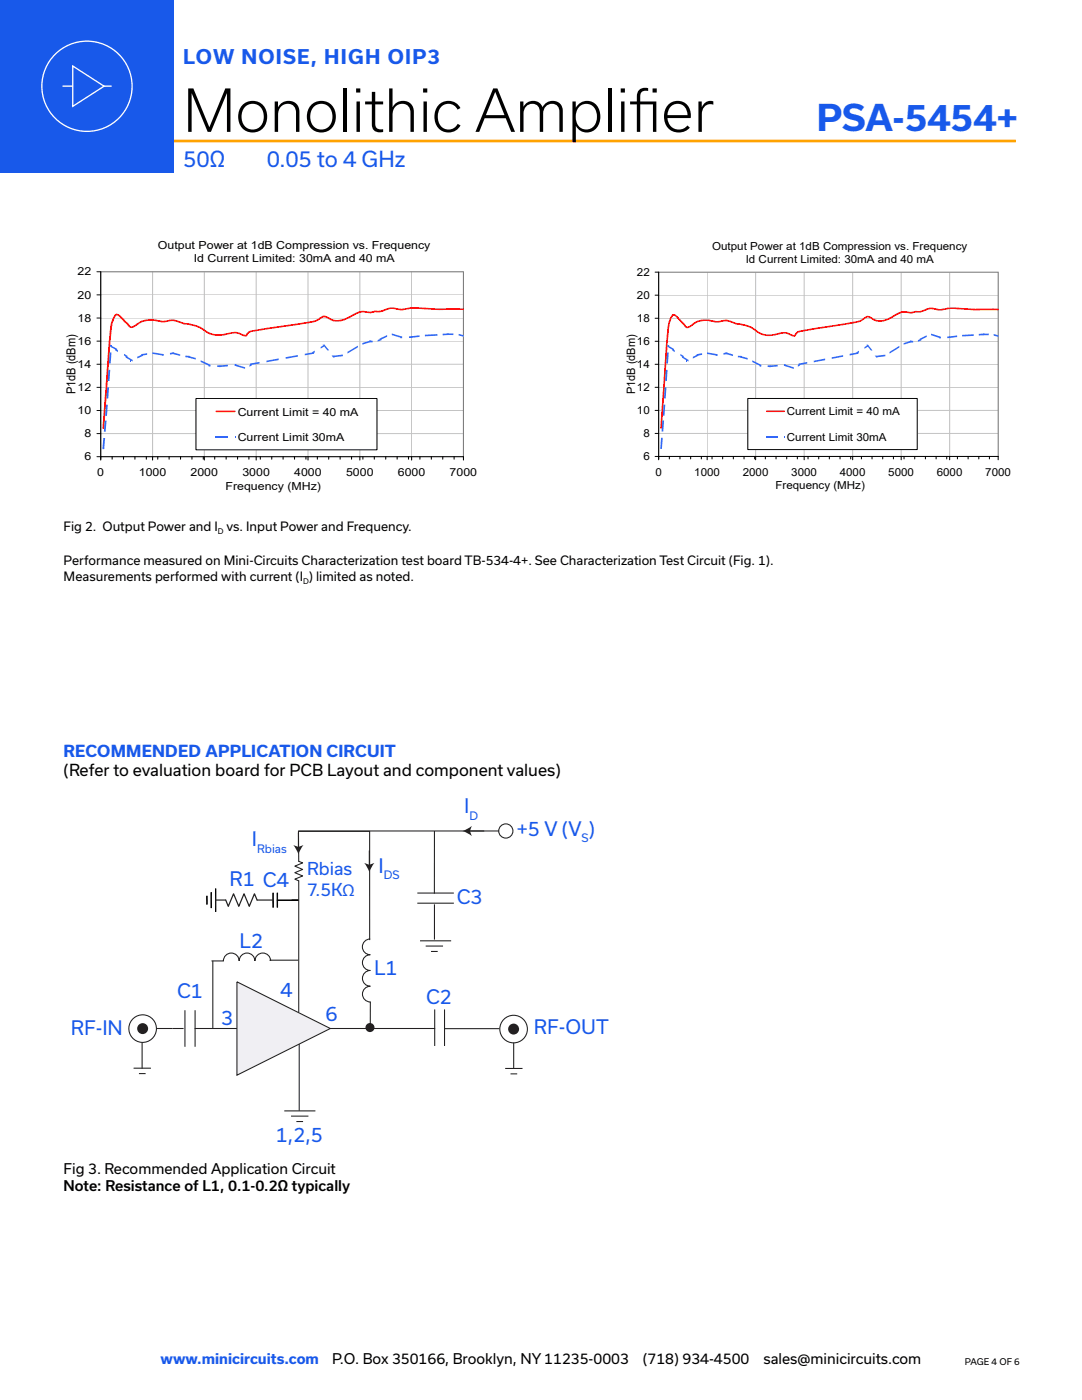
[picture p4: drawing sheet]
<svg xmlns="http://www.w3.org/2000/svg" width="216mm" height="279mm" viewBox="0 0 216 279" stroke-linecap="round" stroke-linejoin="round" font-family="sans-serif">
<path d="M30.3 28.1h172.4" fill="none" stroke="#ffa300" stroke-width=".53"/>
<path d="M0 -.1h34.7v34.6h-34.7z" fill="#1859ea"/>
<g fill="none" stroke="#fff" stroke-width=".26">
<path d="M12.5 17.2h2M14.5 13.2l6.3 4-6.3 4zM20.7 17.2h1.6"/>
<circle cx="17.4" cy="17.2" r="9"/>
</g>
<path d="M20.1 54.2h72.4v36.9h-72.4z" fill="#fff"/>
<g fill="none" stroke="#c0c0c0" stroke-width=".2">
<path d="M20.1 58.8h72.4M20.1 54.2h72.4v36.9M30.4 54.2v36.9M40.8 54.2v36.9M51.1 54.2v36.9M61.5 54.2v36.9M71.8 54.2v36.9M82.1 54.2v36.9M20.1 77.3h72.4M20.1 72.7h72.4M20.1 68.1h72.4M20.1 63.5h72.4"/>
<path d="M20.1 86.5h72.4M20.1 81.9h72.4"/>
</g>
<path d="M20.1 54.2h72.4v36.9h-72.4z" fill="none" stroke="#808080" stroke-width=".2"/>
<g fill="none" stroke="#000" stroke-width=".2">
<path d="M19.3 54.2h.8v37.6M19.3 58.8h.8M19.3 77.3h.8M19.3 72.7h.8M19.3 68.1h.8M19.3 63.5h.8M19.3 91.1h73.2v.7M19.3 86.5h.8M19.3 81.9h.8M22.4 91.1v.5M24.6 91.1v.5M26.9 91.1v.5"/>
<path d="M29.2 91.1v.5M30.4 91.1v.7M31.5 91.1v.5M33.7 91.1v.5M36 91.1v.5M38.3 91.1v.5M40.6 91.1v.5M40.8 91.1v.7M42.8 91.1v.5M45.1 91.1v.5M47.4 91.1v.5M49.7 91.1v.5"/>
<path d="M51.1 91.1v.7M51.9 91.1v.5M54.2 91.1v.5M56.5 91.1v.5M58.8 91.1v.5M61 91.1v.5M61.5 91.1v.7M63.3 91.1v.5M65.6 91.1v.5M67.9 91.1v.5M70.1 91.1v.5M71.8 91.1v.7"/>
<path d="M72.4 91.1v.5M74.7 91.1v.5M77 91.1v.5M79.2 91.1v.5M81.5 91.1v.5M82.1 91.1v.7M83.8 91.1v.5M86.1 91.1v.5M88.3 91.1v.5M90.6 91.1v.5"/>
</g>
<path d="M92.5 61.7h-5.3a24 24 0 0 0-7.4 .1 4.2 4.2 0 0 0-3.7 .3l-1.2 .1a3.9 3.9 0 0 1-2.5 0 13.6 13.6 0 0 0-3.7 1.6 3.7 3.7 0 0 1-3.6-.6 .97 .97 0 0 0-1.3 .4l-.7 .4-.8 .2-12 1.9a2.08 2.08 0 0 0-1.3 .9h-.1a4.1 4.1 0 0 0-3-.5 5.6 5.6 0 0 1-5.9-1.1l-1.3-.5-2.1-.3a4.8 4.8 0 0 0-3.8-.4h-.6a5.5 5.5 0 0 0-5.4 .9l-.4 .2a2.04 2.04 0 0 1-1.4-1l-.2-.3a2.58 2.58 0 0 0-1.6-1.2 4.5 4.5 0 0 0-1.1 2.7l-1.5 20" fill="none" stroke="#f00" stroke-width=".34"/>
<g fill="#3365ff">
<path d="M20.6 87.4h.4l-.2 2.2h-.4z"/>
<path d="M20.9 83.9h.4l-.2 2.3h-.4z"/>
<path d="M21.2 80.8h.3l-.2 2.2h-.3z"/>
<path d="M21.4 77.3h.4l-.2 2.2h-.4z"/>
<path d="M21.6 73.8h.4l-.2 2.2h-.3z"/>
<path d="M21.9 70.3h.3l-.1 2.2h-.4z"/>
<path d="M22 68.8l.3 .1v.2h-.3z"/>
<path d="M22 68.9l1.4 .7v.4l-1.4-.8z"/>
<path d="M23 69.6l.5 .3v.4l-.5-.3z"/>
<path d="M24.7 70.6l.7 .4v.4l-.7-.5z"/>
<path d="M25.1 71l1.4 .8v.4l-1.4-.8z"/>
<path d="M26.1 71.8v.3z"/>
<path d="M27.4 71.2l1.1-.5 .1 .3-1.2 .5z"/>
<path d="M28.2 70.7l1.1-.2 .1 .3-1.2 .2z"/>
<path d="M30.4 70.3l2.3 .4v.3l-2.3-.4z"/>
<path d="M32.3 70.7l.2-.1v.4h-.2z"/>
<path d="M33.9 70.4l.8-.1 .1 .3-.9 .2z"/>
<path d="M34.4 70.3l1.6 .4-.1 .3-1.5-.4z"/>
<path d="M37 71h.9l-.1 .3h-.8z"/>
<path d="M37.5 71l1.6 .4v.4l-1.6-.5z"/>
<path d="M40 71.9l2 .9v.3l-2-.9z"/>
<path d="M41.6 72.8h.3v.3h-.3z"/>
<path d="M43.3 72.9h.8l-.1 .4-.7-.1z"/>
<path d="M43.7 72.9l1.8-.1v.3l-1.8 .2z"/>
<path d="M46.9 72.7h.3v.3h-.3z"/>
<path d="M46.8 72.7l2.1 .6v.3l-2.1-.6z"/>
<path d="M49.8 72.9l.4-.3 .1 .3-.5 .3z"/>
<path d="M49.9 72.6l1.9-.4v.3l-1.9 .4z"/>
<path d="M53.2 72l2.4-.5v.4l-2.4 .4z"/>
<path d="M57 71.3l2.4-.4v.3l-2.4 .4z"/>
<path d="M60.8 70.6l1.9-.3v.3l-1.9 .3z"/>
<path d="M62.3 70.3l.5-.3v.3l-.5 .3z"/>
<path d="M64 69.2l.7-.4v.3l-.7 .5z"/>
<path d="M64.4 68.8h.3l1 1.1h-.4z"/>
<path d="M66.2 70.9l.3 .1 .3 .3h-.4z"/>
<path d="M66.4 71l2-.2v.3l-2 .2z"/>
<path d="M69.3 70.2l2.1-1.2v.3l-2.1 1.3z"/>
<path d="M72.3 68.5l1.7-.6v.4l-1.7 .5z"/>
<path d="M73.7 67.9l.7 .1-.1 .3h-.6z"/>
<path d="M75.4 67.9l.7-.3v.3l-.7 .3z"/>
<path d="M75.7 67.6l1.5-.7 .1 .3-1.5 .7z"/>
<path d="M78.2 66.6l2.1 .6-.1 .3-2-.6z"/>
<path d="M79.9 67.2h.3v.3h-.3z"/>
<path d="M81.6 67.1h.7v.3h-.7z"/>
<path d="M81.9 67.1l1.8-.2v.3l-1.7 .2z"/>
</g>
<path d="M84.8 66.9h2.5" fill="none" stroke="#3365ff" stroke-width=".44"/>
<g fill="#3365ff">
<path d="M88.3 66.6l1.2-.1v.4h-1.2z"/>
<path d="M89.2 66.5l1.3 .1v.3h-1.3z"/>
<path d="M91.5 66.6l1 .3v.3l-1-.3z"/>
</g>
<path d="M39.1 79.5h36.1v10.3h-36.1z" fill="#fff"/>
<path d="M39.1 79.5h36.1v10.3h-36.1z" fill="none" stroke="#000" stroke-width=".2"/>
<path d="M43.2 82.1h3.7" fill="none" stroke="#f00" stroke-width=".34"/>
<path d="M43 87.2h2.5" fill="none" stroke="#3365ff" stroke-width=".32"/>
<path d="M46.9 87.1h.1v.3h-.1z" fill="#3365ff"/>
<path d="M131.4 54.3h67.8v36.8h-67.8z" fill="#fff"/>
<g fill="none" stroke="#c0c0c0" stroke-width=".2">
<path d="M131.4 58.9h67.8M131.4 54.3h67.8v36.8M141.1 54.3v36.8M150.8 54.3v36.8M160.5 54.3v36.8M170.1 54.3v36.8M179.8 54.3v36.8M189.5 54.3v36.8M131.4 77.3h67.8M131.4 72.7h67.8M131.4 68.1h67.8M131.4 63.5h67.8"/>
<path d="M131.4 86.5h67.8M131.4 81.9h67.8"/>
</g>
<path d="M131.4 54.3h67.8v36.8h-67.8z" fill="none" stroke="#808080" stroke-width=".2"/>
<g fill="none" stroke="#000" stroke-width=".2">
<path d="M130.7 54.3h.7v37.5M130.7 58.9h.7M130.7 77.3h.7M130.7 72.7h.7M130.7 68.1h.7M130.7 63.5h.7M130.7 91.1h68.5v.7M130.7 86.5h.7M130.7 81.9h.7M133.6 91.1v.5M135.7 91.1v.5M137.8 91.1v.5"/>
<path d="M139.9 91.1v.5M141.1 91.1v.7M142.1 91.1v.5M144.2 91.1v.5M146.3 91.1v.5M148.5 91.1v.5M150.6 91.1v.5M150.8 91.1v.7M152.7 91.1v.5M154.8 91.1v.5M157 91.1v.5M159.1 91.1v.5"/>
<path d="M160.5 91.1v.7M161.2 91.1v.5M163.4 91.1v.5M165.5 91.1v.5M167.6 91.1v.5M169.8 91.1v.5M170.1 91.1v.7M171.9 91.1v.5M174 91.1v.5M176.1 91.1v.5M178.3 91.1v.5M179.8 91.1v.7"/>
<path d="M180.4 91.1v.5M182.5 91.1v.5M184.7 91.1v.5M186.8 91.1v.5M188.9 91.1v.5M189.5 91.1v.7M191 91.1v.5M193.2 91.1v.5M195.3 91.1v.5M197.4 91.1v.5"/>
</g>
<path d="M199.2 61.8h-4.9a21.9 21.9 0 0 0-7 0 3.7 3.7 0 0 0-3.4 .3l-1.2 .1a3.4 3.4 0 0 1-2.3 0 6.8 6.8 0 0 0-2.9 1.3 3.4 3.4 0 0 1-4-.2 .88 .88 0 0 0-1.2 .3l-.6 .4-.8 .3-11.2 1.8a1.59 1.59 0 0 0-1.2 .9h-.1a3.6 3.6 0 0 0-3-.4 4.9 4.9 0 0 1-5.3-1.1l-1.3-.5-1.9-.4a4.3 4.3 0 0 0-3.6-.4h-.5a4.9 4.9 0 0 0-5.1 1l-.4 .1a1.91 1.91 0 0 1-1.2-1l-.3-.2a2.43 2.43 0 0 0-1.5-1.3 4.7 4.7 0 0 0-1 2.7l-1.4 19.9" fill="none" stroke="#f00" stroke-width=".32"/>
<g fill="#3365ff">
<path d="M131.9 87.4h.3l-.1 2.2h-.4z"/>
<path d="M132.2 83.9h.3l-.2 2.2h-.3z"/>
<path d="M132.4 80.7l.3 .1-.1 2.2h-.3z"/>
<path d="M132.6 77.3h.4l-.2 2.2h-.3z"/>
<path d="M132.9 73.8h.3l-.1 2.2h-.4z"/>
<path d="M133.1 70.3l.3 .1-.1 2.2-.3-.1z"/>
<path d="M133.2 68.9h.3v.2h-.3z"/>
<path d="M133.2 68.9l1.3 .8v.3l-1.3-.8z"/>
<path d="M134.2 69.7l.5 .3-.1 .3-.4-.3z"/>
<path d="M135.8 70.6l.6 .4v.4l-.6-.4z"/>
<path d="M136.1 71l1.3 .8v.4l-1.3-.8z"/>
<path d="M137.1 71.8v.4z"/>
<path d="M138.2 71.2l1.1-.5v.3l-1 .6z"/>
<path d="M139 70.7l1.1-.2v.3l-1.1 .2z"/>
<path d="M141.1 70.3l2.1 .4v.3l-2.1-.4z"/>
<path d="M142.9 70.7h.1v.3h-.1z"/>
<path d="M144.4 70.5l.7-.2v.3l-.7 .2z"/>
<path d="M144.8 70.3l1.5 .4v.4l-1.5-.5z"/>
<path d="M147.2 71h.8v.4l-.8-.1z"/>
<path d="M147.7 71l1.5 .5v.3l-1.5-.4z"/>
<path d="M150.1 71.9l1.8 .9v.4l-1.8-1z"/>
<path d="M151.6 72.8h.3l-.1 .4-.2-.1z"/>
<path d="M153.2 72.9l.7 .1-.1 .3-.6-.1z"/>
<path d="M153.5 73l1.7-.2v.3l-1.7 .2z"/>
<path d="M156.5 72.7h.2l.1 .3h-.3z"/>
<path d="M156.4 72.7l2 .6v.3l-2-.6z"/>
<path d="M159.2 72.9l.4-.3 .1 .3-.5 .3z"/>
<path d="M159.3 72.6l1.8-.4v.4l-1.8 .3z"/>
<path d="M162.4 72l2.2-.4 .1 .3-2.3 .4z"/>
<path d="M166 71.3l2.2-.4v.3l-2.2 .4z"/>
<path d="M169.5 70.6l1.8-.3v.3l-1.8 .3z"/>
<path d="M170.9 70.3l.5-.3v.3l-.5 .3z"/>
<path d="M172.5 69.3l.7-.5v.4l-.7 .4z"/>
<path d="M172.9 68.8h.3l.9 1.2-.3-.1z"/>
<path d="M174.5 71h.4l.3 .3h-.4z"/>
<path d="M174.8 71l1.9-.2v.3l-1.9 .2z"/>
<path d="M177.5 70.2l1.9-1.2 .1 .3-2 1.3z"/>
<path d="M180.3 68.5l1.6-.5v.3l-1.6 .5z"/>
<path d="M181.6 68h.6v.4l-.6-.1z"/>
<path d="M183.1 67.9l.7-.3 .1 .3-.7 .3z"/>
<path d="M183.5 67.6l1.4-.7v.3l-1.4 .7z"/>
<path d="M185.8 66.6l1.9 .6v.3l-1.9-.6z"/>
<path d="M187.4 67.2h.3v.3h-.3z"/>
<path d="M189 67.2l.6-.1 .1 .4h-.7z"/>
<path d="M189.3 67.1l1.7-.1v.3l-1.7 .2z"/>
</g>
<path d="M192 66.9h2.3" fill="none" stroke="#3365ff" stroke-width=".43"/>
<g fill="#3365ff">
<path d="M195.3 66.6h1.1v.3l-1.1 .1z"/>
<path d="M196.1 66.6h1.2v.3h-1.2z"/>
<path d="M198.3 66.7l.9 .2v.3l-.9-.2z"/>
</g>
<path d="M149.2 79.5h33.8v10.2h-33.8z" fill="#fff"/>
<path d="M149.2 79.5h33.8v10.2h-33.8z" fill="none" stroke="#000" stroke-width=".2"/>
<path d="M153 82.1h3.5" fill="none" stroke="#f00" stroke-width=".32"/>
<path d="M152.8 87.2h2.4" fill="none" stroke="#3365ff" stroke-width=".32"/>
<path d="M156.5 87h.1v.3h-.1z" fill="#3365ff"/>
<path d="M47.3 195.9l18.6 9.4-18.6 9.3z" fill="#f0eff3"/>
<g fill="none" stroke="#231f20" stroke-width=".21">
<path d="M59.6 165.9h14.2v21.7M83.3 178.2h7.3M47.3 195.9l18.6 9.4-18.6 9.3zM73.9 187.4a1.57 1.57 0 0 0-1.6 1.6 1.57 1.57 0 0 0 1.6 1.5 1.57 1.57 0 0 0-1.6 1.6 1.57 1.57 0 0 0 1.6 1.6 1.57 1.57 0 0 0-1.6 1.6 1.57 1.57 0 0 0 1.6 1.5 1.57 1.57 0 0 0-1.6 1.6 1.57 1.57 0 0 0 1.6 1.6v5.5M83.3 180.3h7.3M83.8 187.8h6.2M84.9 188.8h3.5M86 189.9h1.3M86.7 180.5v7M31.3 205.3h5.3M36.9 201.6v7.3M38.8 205.3h8.5"/>
<path d="M38.9 201.6v7.3M59.7 208.4v13.3M86.7 201.5v7.3M88.7 201.5v7.3M88.7 205.3h10.9M56.7 221.7h6.2M58.1 222.7h3.4M59.1 223.8h1.4"/>
<circle cx="28.5" cy="205.3" r="2.75"/>
<circle cx="102.5" cy="205.4" r="2.75"/>
</g>
<circle cx="28.5" cy="205.3" r="1.09" fill="#231f20"/>
<g fill="none" stroke="#231f20" stroke-width=".21">
<path d="M73.7 169.7v3.1M86.7 165.8v12.6M26.7 213.2h3.4M27.7 214.3h1.4M28.4 208v5.3M100.8 213.2h3.5M101.9 214.3h1.3M102.5 208.1v5.2"/>
<circle cx="100.9" cy="165.8" r="1.42"/>
</g>
<path d="M72.7 172.2l1 .4 1-.4-1 1.8z" fill="#231f20"/>
<path d="M93.6 165.8h3" fill="none" stroke="#231f20" stroke-width=".21"/>
<path d="M92.3 165.8l1.8-1-.3 1 .3 1.1z" fill="#231f20"/>
<path d="M42.5 191.8v13.4M53.8 191.6h5.7M54 191.8a1.57 1.57 0 0 0-1.6-1.6 1.57 1.57 0 0 0-1.5 1.6 1.57 1.57 0 0 0-1.6-1.6 1.57 1.57 0 0 0-1.6 1.6 1.57 1.57 0 0 0-1.6-1.6 1.57 1.57 0 0 0-1.5 1.6h-2.4" fill="none" stroke="#231f20" stroke-width=".21"/>
<circle cx="102.5" cy="205.4" r="1.09" fill="#231f20"/>
<g fill="#010101">
<path d="M41.2 178.8h.2l-.2 1.7z"/>
<path d="M41.4 178.8v1.7h-.2z"/>
</g>
<path d="M42.2 178.1v3.1M54.5 178.2v2.9M55.4 178.2v2.9" fill="none" stroke="#010101" stroke-width=".25"/>
<path d="M43 177.3v4.7" fill="none" stroke="#010101" stroke-width=".22"/>
<path d="M55.4 179.7h4.1" fill="none" stroke="#010101" stroke-width=".31"/>
<path d="M43 179.6h2l.6 1.3 1-2.5 1 2.5 1.1-2.5 1 2.5 1.1-2.5 .5 1.2h3.2" fill="none" stroke="#241f20" stroke-width=".24"/>
<path d="M99.5 165.8h-39.9v6.1l.8 .3-1.6 .7 1.6 .6-1.6 .7 1.6 .6-1.6 .7 .8 .3v26.2" fill="none" stroke="#241f20" stroke-width=".21"/>
<path d="M59.5 166.2v3" fill="none" stroke="#231f20" stroke-width=".21"/>
<path d="M58.5 168.7l1 .3 1.1-.3-1.1 1.8z" fill="#231f20"/>
<path d="M65.9 205.3h20.9" fill="none" stroke="#231f20" stroke-width=".21"/>
<circle cx="73.8" cy="205.1" r=".9" fill="#231f20"/>
<g font-size="11.3">
<text x="36.5" y="26.3">Monolithic Amplif</text>
<text x="125.6" y="26.3">ier</text>
</g>
<text font-size="7.1" fill="#1859ea" x="163" y="26.2">PSA-5454+</text>
<g font-size="4.2" fill="#1859ea">
<text x="36.5" y="33.4">50Ω</text>
<text x="53.2" y="33.4">0.05 to 4 GHz</text>
</g>
<text font-size="3.9" fill="#1859ea" x="36.5" y="12.8">LOW NOISE, HIGH OIP3</text>
<g font-size="3.8" fill="#1859ea">
<text x="92.6" y="162.3">I</text>
<text x="103.1" y="166.8">+5 V (V )</text>
<text x="50.3" y="168.9">I</text>
<text x="45.8" y="176.7">R1 C4</text>
<text x="75.6" y="174.2">I</text>
<text x="91.1" y="180.4">C3</text>
<text x="47.8" y="189.1">L2</text>
<text x="74.7" y="194.5">L1</text>
<text x="35.3" y="199.2">C1</text>
<text x="56" y="198.9">4</text>
<text x="64.9" y="203.7">6</text>
<text x="85" y="200.4">C2</text>
<text x="14.1" y="206.6">RF-IN</text>
<text x="44.1" y="204.5">3</text>
<text x="106.5" y="206.3">RF-OUT</text>
<text x="55" y="228">1,2,5</text>
</g>
<g font-size="3.4" fill="#1859ea">
<text x="61.3" y="174.7">Rbias</text>
<text x="61.3" y="178.8">7.5KΩ</text>
</g>
<text font-size="3.2" fill="#1859ea" x="12.7" y="151.1">RECOMMENDED APPLICATION CIRCUIT</text>
<text font-size="3.2" x="12.7" y="154.9">(Refer to evaluation board for PCB Layout and component values)</text>
<g font-size="2.8">
<text x="12.7" y="234.3">Fig 3. Recommended Application Circuit</text>
<text x="12.7" y="237.7">Note: Resistance of L1, 0.1-0.2Ω typically</text>
<text x="66.3" y="272.2">P.O. Box 350166, Brooklyn, NY 11235-0003</text>
<text x="128.3" y="272.2">(718) 934-4500</text>
<text x="152.3" y="272.2">sales@minicircuits.com</text>
</g>
<text font-size="2.8" fill="#1859ea" x="32" y="272.2">www.minicircuits.com</text>
<g font-size="2.5">
<text x="15.1" y="78.7" transform="rotate(-90 15.1 78.7)">P1dB (dBm)</text>
<text x="12.7" y="106.1">Fig 2. Output Power and I vs. Input Power and Frequency.</text>
<text x="12.7" y="112.7">Performance measured on Mini-Circuits Characterization test board TB-534-4+. See Characterization Test Circuit (Fig. 1).</text>
<text x="12.7" y="116">Measurements performed with current (I ) limited as noted.</text>
</g>
<text font-size="2.3" x="126.7" y="78.7" transform="rotate(-90 126.7 78.7)">P1dB (dBm)</text>
<g font-size="2.2">
<text x="31.5" y="49.7">Output Power at 1dB Compression vs. Frequency</text>
<text x="38.7" y="52.4">Id Current Limited: 30mA and 40 mA</text>
<text x="142.1" y="49.8">Output Power at 1dB Compression vs. Frequency</text>
<text x="148.8" y="52.5">Id Current Limited: 30mA and 40 mA</text>
<text x="15.5" y="59.6">20</text>
<text x="15.5" y="55">22</text>
<text x="127.1" y="59.6">20</text>
<text x="127.1" y="55">22</text>
<text x="15.5" y="64.2">18</text>
<text x="127.1" y="64.2">18</text>
<text x="15.5" y="68.8">16</text>
<text x="127.1" y="68.8">16</text>
<text x="15.5" y="73.4">14</text>
<text x="127.1" y="73.4">14</text>
<text x="15.5" y="82.7">10</text>
<text x="15.5" y="78">12</text>
<text x="47.4" y="82.9">Current Limit = 40 mA</text>
<text x="127.1" y="82.6">10</text>
<text x="127.1" y="78">12</text>
<text x="157" y="82.9">Current Limit = 40 mA</text>
<text x="16.9" y="87.3">8</text>
<text x="47.4" y="88">Current Limit 30mA</text>
<text x="128.4" y="87.2">8</text>
<text x="157" y="88">Current Limit 30mA</text>
<text x="16.9" y="91.9">6</text>
<text x="19.4" y="95">0</text>
<text x="27.7" y="95">1000</text>
<text x="38" y="95">2000</text>
<text x="48.4" y="95">3000</text>
<text x="58.7" y="95">4000</text>
<text x="69" y="95">5000</text>
<text x="79.4" y="95">6000</text>
<text x="89.7" y="95">7000</text>
<text x="128.4" y="91.8">6</text>
<text x="130.8" y="95">0</text>
<text x="138.5" y="95">1000</text>
<text x="148.2" y="95">2000</text>
<text x="157.9" y="95">3000</text>
<text x="167.6" y="95">4000</text>
<text x="177.2" y="95">5000</text>
<text x="186.9" y="95">6000</text>
<text x="196.6" y="95">7000</text>
<text x="45" y="97.7">Frequency (MHz)</text>
<text x="154.7" y="97.7">Frequency (MHz)</text>
</g>
<g font-size="2.2" fill="#1859ea">
<text x="93.7" y="163.6">D</text>
<text x="51.3" y="170.1">Rbias</text>
<text x="116" y="168">S</text>
<text x="76.6" y="175.5">DS</text>
</g>
<text font-size="1.8" x="192.5" y="272.3">PAGE 4 OF 6</text>
<g font-size="1.5">
<text x="43.5" y="106.6">D</text>
<text x="60.5" y="116.5">D</text>
</g>
</svg>
